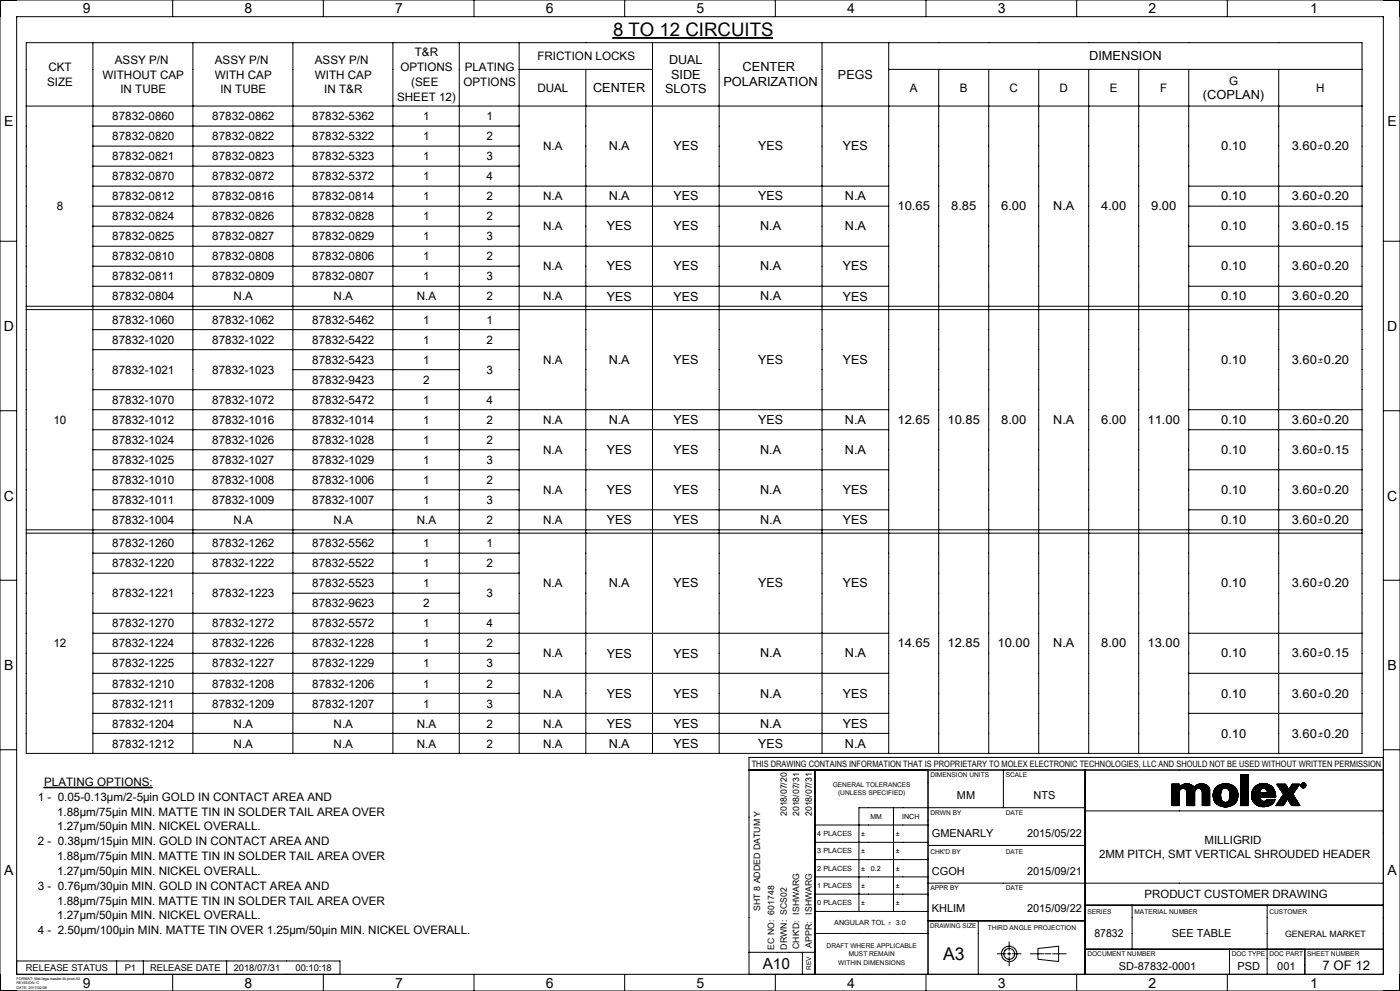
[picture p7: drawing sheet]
<svg xmlns="http://www.w3.org/2000/svg" width="420mm" height="297mm" viewBox="0 0 420 297" stroke-linecap="round" stroke-linejoin="round" font-family="sans-serif">
<g fill="none" stroke="#000" stroke-width=".3">
<path d="M0 0h420v297h-420zM5 5h410v287h-410zM7.9 12.8h400.7v213h-400.7zM27.9 12.8v213M51.8 0v5M57.9 12.8v213M87.9 12.8v213M97 0v5M117.9 12.8v213M137.8 12.8v213M142.2 0v5M155.7 12.8v213"/>
<path d="M183.9 11.2h47.7v.3h-47.7zM187.4 0v5M195.7 12.8v213M215.7 12.8v213M232.6 0v5M246.6 12.8v213M266.6 12.8v213M277.8 0v5M323 0v5M368.2 0v5M7.9 31.8h400.7M27.9 37.8h127.8"/>
<path d="M155.7 20.8h40M175.7 20.8v205M266.6 20.8h142M281.6 20.8v205M296.6 20.8v205M311.6 20.8v205M326.6 20.8v205M341.6 20.8v205M356.6 20.8v205M383.6 20.8v205M27.9 43.8h127.8M27.9 49.8h127.8"/>
<path d="M27.9 55.8h238.7M356.6 55.8h52M0 72.3h5M27.9 61.8h238.7M27.9 67.8h127.8M27.9 73.8h238.7M27.9 79.8h127.8M356.6 61.8h52M356.6 73.8h52M415 72.3h5M7.9 91.8h400.7M7.9 92.8h400.7"/>
<path d="M27.9 98.8h127.8M27.9 85.8h238.7M356.6 85.8h52M27.9 104.8h127.8M27.9 116.8h127.8M87.9 110.8h49.9M0 123.1h5M27.9 122.8h238.7M27.9 128.8h238.7M27.9 134.8h127.8M356.6 122.8h52M356.6 128.8h52"/>
<path d="M415 123.1h5M7.9 158.8h400.7M7.9 159.8h400.7M27.9 140.8h238.7M27.9 146.8h127.8M27.9 152.8h238.7M356.6 140.8h52M356.6 152.8h52M0 173.9h5M27.9 165.8h127.8M27.9 171.8h127.8M87.9 177.8h49.9"/>
<path d="M415 173.9h5M27.9 189.8h238.7M27.9 195.8h127.8M27.9 183.8h127.8M356.6 189.8h52M27.9 201.8h238.7M27.9 207.8h127.8M27.9 213.8h238.7M27.9 219.8h238.7M356.6 201.8h52M356.6 213.8h52M0 224.7h5"/>
<path d="M13.2 235.9h32.4v.2h-32.4zM224.7 230.8h190.3M244.5 230.8v61.2M278.4 230.8v61.2M301 230.8v11.3M325.5 230.8v61.2M351.6 235l-.1 .2M351.7 235l-.2 .3M351.9 235l-.4 .5 .4-.5M352 235l-.5 .6M352.2 235l-.7 .7M352.3 235l-.8 .8"/>
<path d="M352.3 235l-.8 .9M352.4 235l-.9 1M352.6 235l-1.1 1.1M352.7 235l-1.2 1.2M352.8 235l-1.3 1.4M352.9 235l-1.4 1.4M353 235l-1.5 1.5M353.1 235l-1.6 1.7M353.2 235l-1.7 1.8M353.3 235l-1.8 1.8M353.4 235l-1.9 2M353.5 235l-2 2.1"/>
<path d="M353.6 235l-2.1 2.2M353.8 235l-2.3 2.3M353.8 237.4a1.14 1.14 0 0 1 1.1-1.1 1.14 1.14 0 0 1 1.2 1.1M353.8 239.9l-1.5 1.5M353.8 239.8l-1.6 1.6M353.8 239.7l-1.8 1.7M353.8 239.6l-1.8 1.8M353.8 239.5l-1.9 1.9M353.8 239.4l-2.1 2M353.8 239.3l-2.2 2.1M353.8 239.1l-2.2 2.3 2.2-2.2M353.8 239l-2.3 2.3"/>
<path d="M353.8 238.8l-2.3 2.4M353.8 238.8l-2.3 2.3M353.8 238.7l-2.3 2.3M353.8 238.5l-2.3 2.4M353.8 238.4l-2.3 2.4M353.8 238.1l-2.3 2.6M353.8 238l-2.3 2.4M353.8 237.9l-2.3 2.4M353.8 237.8l-2.3 2.3M353.8 237.7l-2.3 2.4M353.8 237.6l-2.3 2.4M353.8 237.5l-2.3 2.3"/>
<path d="M353.8 237.4l-2.3 2.3M353.8 235v.9a2.94 2.94 0 0 1 4.4 0 2.7 2.7 0 0 1 4.7 .9v4.6M353.8 235.6l-2.3 2.3M353.8 235.5l-2.3 2.3M353.8 235.4l-2.3 2.3M353.8 235.3l-2.3 2.3M353.8 235.1l-2.3 2.4M353.8 235.1l-2.3 2.3M353.8 235h-2.3v6.4h2.3v-4M353.8 235.9l-2.3 2.3M353.8 235.8l-2.3 2.4M353.8 235.7l-2.3 2.3"/>
<path d="M353.8 237.3l-2.3 2.3M353.8 237.1l-2.3 2.4M353.9 237l-2.4 2.4M354.1 236.7l-2.6 2.6M354.5 235.3l-3 3M354.7 235.2l-3.2 3.3M355 235.1l-3.5 3.5M355.2 236.3l1.4-1.3-1.3 1.3M355.2 235l-3.7 3.8 3.6-3.8M355.4 235l-3.9 3.9M355.5 234.9l-4 4.1M355.7 234.9l-4.2 4.2"/>
<path d="M355.7 234.9l-4.2 4.3M355.9 234.9l-1.7 1.6M356 237l1.6-1.6-1.6 1.6M356 234.9l-1.5 1.4M356.1 237.4v4M356.1 237.7l2-1.9-2 2M356.1 234.9l-1.4 1.4M356.2 234.9l-1.4 1.4M356.3 234.9l-1.4 1.4M356.4 234.9l-1.4 1.4M356.5 234.9l-1.4 1.4M356.7 235l-1.4 1.3"/>
<path d="M356.8 235l-1.4 1.4M356.9 235l-1.4 1.4M357 235.1l-1.4 1.4 1.5-1.4M357.1 235.1l-1.4 1.4M357.2 235.2l-1.4 1.4M357.3 235.2l-1.5 1.5M357.4 235.3l-1.5 1.5M357.5 235.3l-1.6 1.6M357.7 235.4l-1.7 1.7M357.8 235.5l-1.8 1.7M357.8 235.5l-1.7 1.8M357.9 235.6l-1.8 1.7"/>
<path d="M357.9 235.6l-1.8 1.9M358 235.7l-1.9 1.9M358.1 235.8l-2 2.1M358.2 235.8l-2.1 2.2M358.4 237.4a1.14 1.14 0 0 1 1.1-1.1 1.14 1.14 0 0 1 1.2 1.1M358.4 237.4v4h-2.3M358.4 240l-1.5 1.4M358.4 239.9l-1.6 1.5M358.4 239.7l-1.7 1.7M358.4 239.7l-1.8 1.7M358.4 239.6l-1.9 1.8M358.4 239.4l-2 2"/>
<path d="M358.4 239.3l-2.1 2.1 2.1-2.1M358.4 239.1l-2.3 2.3M358.4 239l-2.3 2.4M358.4 238.9l-2.3 2.4M358.4 238.8l-2.3 2.4M358.4 238.7l-2.3 2.4M358.4 238.6l-2.3 2.4M358.4 238.5l-2.3 2.4M358.4 238.4l-2.3 2.4M358.4 238.2l-2.3 2.4 2.3-2.3M358.4 238.1l-2.3 2.4M358.4 237.9l-2.3 2.4"/>
<path d="M358.4 237.9l-2.3 2.3M358.4 237.8l-2.3 2.4M358.4 237.6l-2.3 2.4M358.4 237.5l-2.3 2.4M358.4 237.4l-2.3 2.4M358.4 237.3l-2.3 2.4M358.4 237.2l-2.3 2.4M358.5 237l-2.4 2.5M358.6 236.8l-2.5 2.6M358.7 235.5l-2.6 2.6M359.2 235.2l-3.1 3.1 3-3M359.4 235.1l-3.3 3.3"/>
<path d="M359.6 235l-3.5 3.5M359.7 235l-3.6 3.7M359.8 235l-3.7 3.7M360 234.9l-3.9 3.9M360.1 234.9l-4 4.1M360.2 234.9l-4.1 4.2M360.4 234.9l-4.3 4.3M360.4 234.9l-4.3 4.4M360.5 234.9l-1.5 1.5M360.7 234.9l-1.5 1.4M360.7 237.3l1.7-1.6-1.7 1.7M360.7 237.4v4"/>
<path d="M360.7 237.5l1.8-1.7-1.8 1.8M360.8 234.9l-1.4 1.4M360.8 234.9l-1.3 1.4M360.9 234.9l-1.4 1.4M361 235l-1.3 1.3M361.1 235l-1.3 1.3M361.2 235l-1.3 1.3M361.3 235l-1.3 1.3M361.4 235l-1.4 1.4M361.4 235.1l-1.3 1.3M361.5 235.1l-1.3 1.3M361.6 235.1l-1.3 1.4 1.4-1.3"/>
<path d="M361.7 235.2l-1.4 1.4M361.8 235.2l-1.4 1.5M361.9 235.3l-1.5 1.4M361.9 235.3l-1.4 1.5M362 235.4l-1.5 1.4M362.1 235.4l-1.5 1.5M362.2 235.4l-1.6 1.6 1.6-1.5M362.3 235.5l-1.6 1.6M362.3 235.6l-1.6 1.6M362.6 235.8l-1.9 2M362.6 235.9l-1.9 1.9M362.6 235.9l-1.9 2"/>
<path d="M362.7 236l-2 2.1M362.7 236.1l-2 2.1M362.8 236.1l-2.1 2.2M362.8 236.2l-2.1 2.2M362.8 236.3l-2.1 2.2M362.9 236.4l-2.2 2.2M362.9 236.5l-2.2 2.2M362.9 236.6l-2.2 2.2M362.9 236.6l-2.2 2.3M362.9 236.7l-2.2 2.3M362.9 239.8l-1.5 1.6 1.5-1.5M362.9 239.7l-1.7 1.7"/>
<path d="M362.9 239.6l-1.8 1.8M362.9 239.5l-1.9 1.9M362.9 239.4l-2 2M362.9 239.3l-2.1 2.1M362.9 239.2l-2.2 2.2M362.9 239.1l-2.2 2.2M362.9 238.9l-2.2 2.3M362.9 238.9l-2.2 2.2M362.9 238.8l-2.2 2.2M362.9 238.6l-2.2 2.3M362.9 238.3l-2.2 2.3M362.9 238.2l-2.2 2.3"/>
<path d="M362.9 238.1l-2.2 2.3M362.9 238l-2.2 2.3M362.9 237.9l-2.2 2.2M362.9 237.8l-2.2 2.3M362.9 237.7l-2.2 2.3M362.9 237.6l-2.2 2.2M362.9 237.4l-2.2 2.3 2.2-2.2M362.9 237.3l-2.2 2.2M362.9 237.1l-2.2 2.3M362.9 237.1l-2.2 2.2M362.9 237l-2.2 2.3M362.9 236.8l-2.2 2.3"/>
<path d="M365 235.8l-.3 .3M365.2 235.6a4.2 4.2 0 0 1 5.7 .9M365.2 235.6a3.6 3.6 0 0 0-.8 4.6M365.2 235.6l-.7 .7M365.5 235.4l-1.2 1.2M365.8 235.3l-1.6 1.5M366 235.2l-1.8 1.8M366.2 235.1l-2.1 2.1M366.2 238.2l-1.8 2 1.8-1.8M366.2 238.4l-1.8 1.8M366.2 238.1l-1.9 1.9M366.2 238.5l-1.7 1.8"/>
<path d="M366.2 238.6l-1.7 1.8M366.2 238l-1.9 2M366.2 237.9l-2 2M366.2 238.8l-1.6 1.7M366.2 237.8l-2 2M366.3 237.6l-2.1 2.1M366.3 239l-1.6 1.6M366.3 235.1l-2.2 2.2M366.3 239.1l-1.5 1.6M366.3 237.5l-2.1 2.2M366.3 239.2l-1.5 1.5M366.3 239.3l-1.5 1.5"/>
<path d="M366.3 239.4l-1.4 1.4M366.3 237.2l-2.2 2.4 2.2-2.2M366.4 239.4l-1.5 1.5M366.4 239.5l-1.4 1.4M366.4 237.1l-2.3 2.3M366.4 239.6l-1.3 1.4 1.3-1.3M366.4 235.1l-2.4 2.3M366.5 239.8l-1.3 1.3M366.5 236.9l-2.4 2.4M366.6 239.9l-1.3 1.2M366.6 239.9l-1.3 1.3M366.6 235l-2.6 2.6"/>
<path d="M366.7 236.5a1.39 1.39 0 0 1 1.7-.1 1.39 1.39 0 0 1 .6 1.5 2 2 0 0 1-1.3 2.6 1.96 1.96 0 0 1-1.5-2.6zM366.8 235l-2.8 2.7M366.8 235l-2.8 2.8M367 234.9l-3 3.1M367.1 234.9l-3.2 3.2M367.2 234.9l-3.3 3.3M367.3 234.9l-3.4 3.4M367.4 234.9l-3.5 3.5M367.6 234.9l-3.7 3.6M367.7 234.9l-3.8 3.7M367.8 234.9l-3.8 3.8M367.9 234.9l-3.9 3.9"/>
<path d="M368 234.9l-4 4M368.1 234.9l-4.1 4.1M368.2 234.9l-4.2 4.2M368.4 234.9l-4.4 4.3M368.5 235l-1.4 1.3M368.5 236.5l1.2-1.1-1.2 1.2M368.6 235l-1.3 1.2M368.7 235l-1.3 1.2M368.7 235l-1.1 1.2 1.2-1.2M368.9 235.1l-1.2 1.1M369 235.1l-1.2 1.1M369 237.9l1.7-1.7-1.7 1.8"/>
<path d="M369 235.1l-1.1 1.1M369.1 235.1l-1.1 1.1M369.2 235.2l-1.1 1M369.3 235.2l-1.2 1.1M369.3 235.2l-1 1.1 1.1-1.1M369.5 235.3l-1.2 1.1M369.6 235.3l-1.2 1.1M369.8 235.4l-1.2 1.2M369.9 235.5l-1.3 1.2M370 235.5l-1.3 1.3M370.1 235.6l-1.4 1.3M370.1 235.6l-1.3 1.4"/>
<path d="M370.2 235.7l-1.4 1.4 1.4-1.4M370.3 235.7l-1.4 1.5M370.4 235.8l-1.5 1.5M370.4 235.9l-1.5 1.5M370.5 235.9l-1.6 1.6M370.5 236l-1.5 1.6M370.6 236l-1.6 1.7M370.7 236.1l-1.7 1.7M370.8 236.3l-1.8 1.8M370.8 236.3l-1.8 1.9M370.9 236.4l-1.9 1.9M370.9 236.5l-1.9 1.9"/>
<path d="M370.9 236.5l.4 1 .1 1.1-.5 1.6M370.9 236.5l-1.9 2M371 236.6l-2 2M371 236.7l-2 2.1M371 240l-1.3 1.3M371.1 236.8l-2.1 2M371.1 236.8l-2.1 2.2M371.1 236.9l-2.2 2.2M371.1 239.8l-1.7 1.7M371.1 237l-2.2 2.3M371.2 237.1l-2.3 2.3M371.2 237.1l-2.4 2.4"/>
<path d="M371.2 239.6l-2 1.9M371.2 237.2l-2.4 2.5M371.3 239.4l-2.2 2.2M371.3 237.3l-4.5 4.4M371.3 239.3l-2.3 2.3M371.3 237.4l-4.4 4.4M371.3 239.2l-2.5 2.5M371.3 237.5l-4.2 4.3M371.3 237.6l-4.1 4.2M371.3 239l-2.7 2.7M371.3 237.7l-4 4.1M371.4 238.9l-2.9 2.8"/>
<path d="M371.4 237.9l-4 3.9M371.4 238.8l-3 3M371.4 237.9l-3.9 3.9M371.4 238l-3.8 3.8M371.4 238.7l-3.1 3.1M371.4 238.1l-3.7 3.7M371.4 238.5l-3.3 3.3M371.4 238.2l-3.6 3.6M371.4 238.4l-3.4 3.4M371.4 238.4l-3.5 3.4M372.2 239.4l2.3-2.3-2.3 2.4M372.2 236.1l2.3-2.3-2.3 2.4"/>
<path d="M372.2 235.2l2.3-2.2-2.3 2.4M372.2 233.7l1.5-1.5-1.5 1.5M372.2 232.2h.1M372.4 232.2l-.2 .3M372.5 232.2l-.3 .4M372.7 232.2l-.5 .5M372.8 232.2l-.6 .7 .6-.7M373 232.2l-.8 .8M373.1 232.2l-.9 1M373.2 232.2l-1 1.1M373.3 232.2l-1.1 1.1M373.4 232.2l-1.2 1.2"/>
<path d="M373.5 232.2l-1.3 1.4M373.8 232.2l-1.6 1.7M373.9 232.2l-1.7 1.8M374 232.2l-1.8 1.9M374.2 232.2l-2 2M374.2 232.2l-2 2.1M374.3 232.2l-2.1 2.2M374.5 232.2l-2.3 2.3M374.5 232.2v9.2h-2.3M374.5 232.2h-2.3v9.2M374.5 240l-1.5 1.4M374.5 239.8l-1.6 1.6 1.6-1.5"/>
<path d="M374.5 239.7l-1.8 1.7M374.5 239.6l-1.9 1.8M374.5 239.4l-2 2M374.5 239.4l-2.1 2M374.5 239.3l-2.2 2.1M374.5 239.1l-2.3 2.3M374.5 239l-2.3 2.4M374.5 239l-2.3 2.3M374.5 238.8l-2.3 2.4M374.5 238.7l-2.3 2.4M374.5 238.6l-2.3 2.4M374.5 238.5l-2.3 2.4"/>
<path d="M374.5 238.4l-2.3 2.4M374.5 238.3l-2.3 2.4M374.5 238.2l-2.3 2.4M374.5 238.1l-2.3 2.4M374.5 237.9l-2.3 2.4 2.3-2.3M374.5 237.8l-2.3 2.4M374.5 237.6l-2.3 2.4M374.5 237.5l-2.3 2.4M374.5 237.5l-2.3 2.3M374.5 237.3l-2.3 2.4M374.5 237.2l-2.3 2.4M374.5 236.9l-2.3 2.4"/>
<path d="M374.5 236.8l-2.3 2.4M374.5 236.7l-2.3 2.4M374.5 236.6l-2.3 2.4M374.5 236.5l-2.3 2.4M374.5 236.4l-2.3 2.4M374.5 236.3l-2.3 2.4M374.5 236.1l-2.3 2.4M374.5 236.1l-2.3 2.3M374.5 236l-2.3 2.4M374.5 235.8l-2.3 2.4M374.5 235.7l-2.3 2.4M374.5 235.5l-2.3 2.5 2.3-2.3"/>
<path d="M374.5 235.4l-2.3 2.4M374.5 235.3l-2.3 2.4M374.5 235.2l-2.3 2.4M374.5 235.1l-2.3 2.4M374.5 235l-2.3 2.4M374.5 234.9l-2.3 2.4M374.5 234.8l-2.3 2.4M374.5 234.7l-2.3 2.3M374.5 234.6l-2.3 2.4M374.5 234.5l-2.3 2.4M374.5 234.4l-2.3 2.3M374.5 234.3l-2.3 2.3"/>
<path d="M374.5 234.2l-2.3 2.4M374.5 234.1l-2.3 2.3M374.5 233.9l-2.3 2.4M374.5 233.6l-2.3 2.4M374.5 233.5l-2.3 2.4M374.5 233.4l-2.3 2.4M374.5 233.3l-2.3 2.4M374.5 233.2l-2.3 2.4M374.5 233.1l-2.3 2.4M374.5 232.8l-2.3 2.4M374.5 232.7l-2.3 2.4M374.5 232.6l-2.3 2.3"/>
<path d="M374.5 232.4l-2.3 2.4M374.5 232.3l-2.3 2.4 2.3-2.3M375.7 236.9l-.3 1.6 .5 1.6M376.8 235.5l-.7 .7M377.2 235.3l-1.3 1.2M377.3 235.2l-1.5 1.5M377.5 235.1l-1.8 1.8M377.7 235.1l-2 2M377.9 235l-2.3 2.2M377.9 237.4l-2.2 2.3M377.9 237.5l-2.2 2.3M377.9 237.3l-2.2 2.3"/>
<path d="M377.9 237.6h2.3M377.9 237.6a1.15 1.15 0 0 1 1.2-1.3 1.15 1.15 0 0 1 1.1 1.3M377.9 239l-1.6 1.7M377.9 235l-2.3 2.3M378 239.1l-1.6 1.7M378 237.2l-2.4 2.4M378 239.2l-1.6 1.6 1.6-1.5M378 237l-2.4 2.5M378 239.3l-1.5 1.6M378 239.4l-1.5 1.5M378.1 237.6l-2.3 2.3M378.1 239.5l-1.5 1.5"/>
<path d="M378.1 234.9l-2.5 2.6M378.1 236.8l-2.5 2.6M378.2 239.6l-1.5 1.5M378.2 239.7l-1.4 1.4M378.2 237.6l-2.4 2.4M378.3 234.9l-2.8 2.8M378.3 239.8l-1.4 1.4 1.4-1.4M378.4 237.6l-2.6 2.5M378.4 239.9l-1.4 1.3M378.4 234.9l-2.9 2.9M378.4 239.9l-1.4 1.4M378.5 234.9l-3 3"/>
<path d="M378.5 237.6l-2.6 2.6M378.6 237.6l-2.7 2.6M378.6 234.9l-3.2 3.1M378.7 237.6l-2.7 2.7 2.8-2.7M378.7 234.8l-3.3 3.3M378.9 234.8l-3.5 3.5M378.9 237.6l-2.8 2.8M379 234.8l-3.6 3.6 3.6-3.6M379.2 234.8l-3.8 3.8M379.2 237.6l-3 3M379.3 234.8l-3.9 3.9M379.3 237.6l-3.1 3"/>
<path d="M379.4 234.9l-3.9 3.9M379.4 237.6l-1.3 1.3M379.5 234.9l-4 4M379.6 237.6l-1.4 1.3M379.6 237.6l-1.3 1.3M379.7 234.9l-4.2 4.1M379.7 238.9l2.4-2.4-2.4 2.4M379.7 237.6l-1.3 1.3M379.8 234.9l-4.3 4.2M379.9 234.9l-4.3 4.4 4.3-4.4M379.9 237.6l-1.4 1.3M379.9 236.7l1.3-1.2-1.3 1.2"/>
<path d="M380 237.6l-1.4 1.3M380 235l-1.6 1.5M380 237.6l-1.2 1.3 1.4-1.3M380.1 235l-1.4 1.4M380.2 239.6l-.1 .1M380.2 235l-1.4 1.3M380.2 235a3.6 3.6 0 0 0-4.5 1.9M380.2 235l1.4 .8 .6 .8M380.2 235l-1.2 1.3M380.3 239.6l-2.2 2.1M380.3 235.1l-1.3 1.2M380.3 239.6l-2.1 2.1"/>
<path d="M380.4 235.1l-1.2 1.2M380.5 239.6l-2.2 2.1M380.5 235.1l-1.2 1.2M380.5 235.1l-1.1 1.2M380.6 239.6l-2.2 2.1M380.6 235.2l-1.2 1.1M380.7 239.6l-2.2 2.1M380.7 235.2l-1.2 1.2M380.8 239.6l-2.2 2.2M380.8 235.2l-1.2 1.2M380.9 235.3l-1.2 1.1M380.9 239.6l-2.2 2.2"/>
<path d="M380.9 235.3l-1.2 1.2M381 235.3l-1.2 1.3 1.3-1.2M381 239.6l-2.2 2.2M381.1 239.6l-2.2 2.2M381.2 239.6l-2.2 2.2M381.2 235.5l-1.2 1.3M381.3 239.6l-2.2 2.2M381.3 235.6l-1.3 1.2M381.4 235.6l-1.3 1.3 1.3-1.3M381.4 239.6l-2.2 2.2M381.5 235.7l-1.4 1.3M381.5 239.6l-2.2 2.2"/>
<path d="M381.5 235.8l-1.3 1.3M381.6 235.8l-1.4 1.4M381.6 235.8l-1.4 1.5M381.7 239.6l-2.3 2.2M381.7 235.9l-1.5 1.5M381.7 239.6l-2.1 2.1M381.7 235.9l-1.5 1.6M381.8 236l-2.9 2.9M381.8 236.1l-2.8 2.8M381.8 239.6l-2.2 2.1M381.9 236.1l-2.8 2.8M381.9 236.2l-2.7 2.7"/>
<path d="M382 239.6l-2.2 2.1M382 236.2l-2.7 2.7M382 236.3l-2.6 2.6M382.1 236.4l-2.5 2.5M382.1 239.6l-2.2 2.1M382.1 239.6l-2 2.1M382.2 236.6l-2.3 2.3M382.2 236.6l.5 2.3h-4.8a1.26 1.26 0 0 0 1.3 1.3M382.2 236.6l-2.2 2.3M382.3 236.7l-2.2 2.2M382.3 239.6l-2.2 2.1M382.3 236.8l-2.1 2.1"/>
<path d="M382.3 236.8l-2 2.1M382.3 236.9l-1.9 2M382.4 239.6l-2.1 2M382.4 237l-1.9 1.9M382.4 237.1l-1.8 1.8M382.4 239.9l-1.5 1.5M382.4 237.1l-1.7 1.8M382.5 239.8l-1.7 1.6M382.5 237.2l-1.7 1.7M382.5 237.3l-1.6 1.6M382.5 239.6l-2 2M382.5 239.6l-1.9 1.9"/>
<path d="M382.5 239.6h-2.4l-.4 .4-.5 .2M382.5 239.6a3.4 3.4 0 0 1-3.9 2.2M382.5 237.4l-1.4 1.5 1.4-1.4M382.6 237.5l-1.4 1.4M382.6 237.6l-1.3 1.3M382.6 237.7l-1.1 1.2M382.6 237.8l-1.1 1.1M382.6 237.9l-1 1M382.7 238l-.9 .9M382.7 238.1l-.8 .8M382.7 238.2l-.7 .7M382.7 238.3l-.6 .6"/>
<path d="M382.7 238.4l-.5 .5M382.7 238.5l-.4 .4M382.7 238.6l-.3 .3M382.7 238.6l-.2 .3M382.7 238.8l-.1 .1M383.1 235v.1M383.2 235l-.1 .1M383.3 235l-.1 .2M383.5 235l-.3 .3M383.6 235l-.3 .4M383.8 235l-.5 .5M383.9 235l-.5 .5"/>
<path d="M383.9 235l-.5 .6M384 239.5l4.6-4.5-4.7 4.7M384.1 235l-.6 .6M384.2 235l-.7 .7M384.3 235l-.7 .8 .8-.8M384.5 235l-.9 .9M384.5 237.2l1.6-1.5-1.5 1.6M384.6 235l-.9 1M384.7 235l-1 1M384.8 235l-1 1.1 1.1-1.1M385 235l-1.2 1.2M385.1 238l-2.3 3.4"/>
<path d="M385.1 235l-1.2 1.3M385.3 235l-1.4 1.3M385.3 235l-1.3 1.4M385.4 235l-1.4 1.5M385.6 235l-1.5 1.5M385.6 235l-1.5 1.6M385.6 235h-2.6l2.1 3M385.6 235l1 1.6 1.1-1.6h2.2l-2.1 3M385.7 235.1l-1.6 1.5M385.7 235.1l-1.5 1.6M385.7 235.2l-1.5 1.6M385.8 235.3l-1.5 1.5"/>
<path d="M385.8 235.4l-1.5 1.5M385.9 235.4l-1.5 1.6M385.9 235.5l-1.5 1.5M385.9 235.5l-1.4 1.6M386 239.9l-1.6 1.5M386 235.6l-1.5 1.6M386.1 235.8l-1.5 1.5M386.1 235.9l-1.4 1.5M386.2 239.6l-1.9 1.8M386.2 236l-1.5 1.5 1.5-1.5M386.3 236.1l-1.5 1.5M386.3 236.1l-1.5 1.6"/>
<path d="M386.4 236.2l-1.4 1.6M386.5 236.4l-1.5 1.5M386.5 236.5l-1.4 1.5M386.6 236.5l-1.6 1.6M387.8 235l-.3 .3M387.8 238l2.1 3.4h-2.4M387.8 238l-1.4 1.6 1.5-1.5M387.9 235l-.7 .7M387.9 238.1l-1.5 1.6M388 238.2l-1.5 1.5M388 238.3l-1.4 1.6M388 235l-1 1.1"/>
<path d="M388 237.7l-1.7 1.8M388.1 235l-1.3 1.3M388.1 238.5l-1.5 1.5M388.2 238.5l-1.5 1.6M388.2 235l-3.4 3.5M388.2 238.6l-1.5 1.5M388.2 238.6l-1.5 1.6M388.3 238.7l-1.5 1.6M388.3 235l-3.8 3.8M388.3 237.3l-4.1 4.1M388.3 238.8l-1.5 1.5M388.4 238.9l-1.5 1.5"/>
<path d="M388.4 235l-4.1 4.2M388.5 239.1l-1.5 1.5M388.5 239.1l-1.5 1.6M388.6 239.2l-1.5 1.5M388.6 236.9l-4.5 4.5M388.6 239.2l-1.5 1.6M388.6 239.3l-1.5 1.6M388.7 239.4l-1.5 1.5M388.7 235l-5 5.1M388.7 239.5l-1.4 1.6M388.7 236.7l-4.7 4.7M388.8 239.6l-1.5 1.6"/>
<path d="M388.8 235l-5.4 5.5M388.9 239.7l-1.5 1.6M388.9 239.8l-1.5 1.5M389 239.8l-1.6 1.6M389 235l-5.8 5.8M389 239.9l-1.5 1.5M389 236.3l-5.1 5.1M389 235l-5.9 6M389.1 240l-1.5 1.4M389.1 235l-6.3 6.4M389.3 235l-6.5 6.4M389.3 235.9l-5.5 5.5"/>
<path d="M389.4 235l-6.5 6.4M389.5 235l-6.5 6.4M389.6 235l-6.4 6.4M389.6 235.5l-6 5.9M389.7 235l-6.5 6.4M389.7 235.3l-6.1 6.1M389.8 235l-6.5 6.4M389.9 235l-6.4 6.4M390.3 235.6l.1 .1M390.4 235.1l-.1 .5M390.4 235.7l.1 .2M390.4 235v.1"/>
<path d="M390.5 235.9h.1M390.5 235.9l.1 .1M390.5 234.8v.1M390.7 236v.1M390.7 235h.5M390.7 235.7h.2M390.7 235v.7M390.8 235l-.1 .1M390.9 236.1h-.1M390.9 235.5h.3M390.9 235.2l.3 .1-.3 .1zM390.9 235.5v.2"/>
<path d="M390.9 235.7h-.1M390.9 235.6l-.2 .1M390.9 235.3l-.2 .2M390.9 235l-.2 .2M390.9 235l-.2 .3M391 235.4l-.3 .3 .2-.2M391 235.4l-.1 .1M391.1 235l-.4 .4M391.1 236.1h-.2M391.2 235.5v.2M391.2 235l.1 .6M391.2 235l-.2 .2"/>
<path d="M391.2 235.7h.2M391.2 234.7l-.6 .1M391.2 236.1h-.1M391.3 235.1l-.2 .1M391.3 235.4l-.1 .2M391.3 234.7l.1 .1M391.3 235.1l-.1 .1M391.3 235.5l-.1 .1M391.3 235.6v.1M391.3 235.6l-.1 .1M391.3 235.1l-.3 .4M391.3 235.7h-.1"/>
<path d="M391.3 235.7h.1M391.3 235.2l-.2 .3M391.4 235.7h.1M391.4 234.8h.1M391.5 234.9h.1M391.6 234.9h.1M391.6 235l.1 .2M391.7 235.6l-.4 .5M391.7 235.3v.2M391.8 235.5l-.1 .1M415 227h-190.3v65M415 224.7h5"/>
<path d="M244.5 247.3h33.9M244.5 252.4h33.9M244.5 257.6h33.9M268 242.1v31.1M278.4 253.4h47.1M325.5 243h89.5M325.5 242.1h-67.8v31.1M353.8 241.3l-.1 .1M353.8 241.2l-.3 .2M353.8 241.1l-.3 .3M353.8 241l-.4 .4M353.8 240.9l-.6 .5"/>
<path d="M353.8 240.8l-.7 .6M353.8 240.6l-.8 .8M353.8 240.6l-.9 .8M353.8 240.5l-1 .9M353.8 240.3l-1.1 1.1M353.8 240.2l-1.2 1.2M353.8 240.2l-1.3 1.2M353.8 240l-1.4 1.4M357.6 241.4l.8-.7-.7 .7M358.4 241.4h-.1M358.4 241.2l-.2 .2M358.4 241.1l-.3 .3 .3-.3"/>
<path d="M358.4 240.9l-.5 .5M358.4 240.8l-.6 .6M358.4 240.5l-.9 .9M358.4 240.4l-1 1M358.4 240.3l-1.2 1.1M358.4 240.2l-1.2 1.2M358.4 240.1l-1.3 1.3M360.7 241.4h2.2M360.7 240.7l2.2-2.2-2.2 2.3M362.3 241.4l.6-.5-.6 .5M362.9 241.4h.1M362.9 241.3l-.1 .1"/>
<path d="M362.9 241.2l-.2 .2M362.9 241.1l-.3 .3M362.9 241l-.4 .4M362.9 240.7l-.7 .7M362.9 240.6l-.9 .8M362.9 240.4l-1 1M362.9 240.3l-1.1 1.1M362.9 240.3l-1.2 1.1M362.9 240.1l-1.3 1.3M362.9 240l-1.4 1.4M364.4 240.2l.8 .9M364.6 240.5l1.6-1.6-1.6 1.7"/>
<path d="M366.2 241.6l1.2-1.1-1.1 1.1M366.6 240l-1.2 1.2M366.7 240.1l-1.2 1.2M366.7 240.1l-1.1 1.2M366.8 240.2l-1.2 1.1M366.9 240.2l-1.2 1.2M367 240.3l-1.2 1.1M367 240.3l-1.1 1.1M367.1 240.4l-1.2 1.1M367.1 240.4l-1.1 1.1M367.2 240.4l-1.1 1.1M367.5 240.5l-1.2 1.1"/>
<path d="M367.6 240.5l-1.2 1.1M367.7 240.5l-1.2 1.2M367.8 240.5l-1.2 1.2M367.9 240.4l-1.3 1.3M368.1 240.4l-1.4 1.3M370.8 240.3l-.7 .8M370.9 240.2l-1 1M370.9 240.2a4.1 4.1 0 0 1-5.7 .9M374.2 241.4l.3-.2-.2 .2M374.5 241.4h-.1M374.5 241.1l-.4 .3M374.5 240.9l-.5 .5"/>
<path d="M374.5 240.8l-.6 .6M374.5 240.8l-.7 .6M374.5 240.6l-.8 .8M374.5 240.5l-.9 .9M374.5 240.4l-1 1M374.5 240.3l-1.1 1.1M374.5 240.2l-1.2 1.2M374.5 240.1l-1.3 1.3M375.9 240.1l1.1 1.2 1.6 .5M376.1 240.5l3-2.9-3 2.9M377.1 241.3l1.5-1.3-1.4 1.4M378.6 240l-1.4 1.4"/>
<path d="M378.7 240.1l-1.4 1.3M378.8 240.1l-1.4 1.4M378.9 240.1l-1.4 1.4M379.1 240.2l-1.5 1.4M379.2 240.2l-1.5 1.4M379.2 240.2l-1.4 1.4M379.4 240.2l-1.6 1.4M379.5 240.1l-1.6 1.6M379.7 240l-1.7 1.7M382.2 240.4l-.8 .8M382.3 240.1l-1.2 1.2M382.8 241.4h2.2l1.3-2 1.2 2"/>
<path d="M385.1 241.3l-.1 .1M385.3 241l-.5 .4M385.5 240.7l-.8 .7M385.7 240.4l-1.1 1M385.8 240.2l-1.3 1.2M386.9 240.5l1.5-1.5-1.5 1.5M388.7 241.4l.8-.7-.8 .7M389.1 240.1l-1.3 1.3M389.2 240.2l-1.3 1.2M389.2 240.2l-1.2 1.2M389.3 240.3l-1.2 1.1M389.3 240.4l-1 1"/>
<path d="M389.4 240.5l-1 .9M389.4 240.6l-.8 .8M389.5 240.8l-.6 .6M389.6 240.8l-.6 .6M389.6 240.9l-.5 .5M389.6 241.4l.2-.1-.1 .1M389.6 240.9l-.4 .5M389.7 241l-.4 .4M389.7 241.1l-.3 .3M389.8 241.2l-.3 .2M389.9 241.4h-.1M244.5 262.8h33.9"/>
<path d="M244.5 268h33.9M244.5 273.2h33.9M244.5 279.8h33.9M278.4 264.7h136.6M278.4 276h47.1M293.5 276v16M325.5 271.3h89.5M339.6 271.3v13.2M380.1 271.3v20.7M5 288h97v4M35 288v4M43 288v4"/>
<path d="M51.8 292v5M68 288v4M97 292v5M142.2 292v5M187.4 292v5M224.7 285.4h19.8M232.6 292v5M240.7 285.4v6.6M277.8 292v5M299.2 285.8h2.6M302.3 285.8h.9M302.7 282.3v2.6"/>
<path d="M302.7 285.5v.8M302.7 286.8v2.7M303.7 285.8h2.6M309.1 285.8h4.1M311.4 284.3l6.2-.7v4.6l-6.2-.7zM313.5 285.8h1.8M315.8 285.8h4.1M323 292v5M368.2 292v5M368.8 284.5v7.5M391.4 284.5v7.5M415 284.5h-89.5"/>
<circle cx="391" cy="235.4" r=".7"/>
<circle cx="302.7" cy="285.8" r="2.34"/>
<circle cx="302.8" cy="285.8" r="1.64"/>
</g>
<text font-size="5.6" x="183.9" y="10.7">8 TO 12 CIRCUITS</text>
<text font-size="5.3" x="282.9" y="287.8">A3</text>
<text font-size="4.6" x="228.8" y="290.4">A10</text>
<g font-size="4.2">
<text x="24.9" y="4">9</text>
<text x="73.4" y="4">8</text>
<text x="118.6" y="4">7</text>
<text x="163.8" y="4">6</text>
<text x="209" y="4">5</text>
<text x="254.2" y="4">4</text>
<text x="299.4" y="4">3</text>
<text x="344.6" y="4">2</text>
<text x="393.1" y="4">1</text>
<text x="1.3" y="37.7">E</text>
<text x="416.3" y="37.7">E</text>
<text x="1.1" y="99.2">D</text>
<text x="416.1" y="99.2">D</text>
<text x="1.1" y="150">C</text>
<text x="416.1" y="150">C</text>
<text x="1.3" y="200.8">B</text>
<text x="416.3" y="200.8">B</text>
<text x="1.3" y="262.4">A</text>
<text x="416.3" y="262.4">A</text>
<text x="24.9" y="296">9</text>
<text x="73.4" y="296">8</text>
<text x="118.6" y="296">7</text>
<text x="163.8" y="296">6</text>
<text x="209" y="296">5</text>
<text x="254.2" y="296">4</text>
<text x="299.4" y="296">3</text>
<text x="344.6" y="296">2</text>
<text x="393.1" y="296">1</text>
</g>
<text font-size="3.9" x="396.8" y="290.6">7 OF 12</text>
<g font-size="3.8">
<text x="201.3" y="23.5">SIDE</text>
<text x="222.8" y="21.3">CENTER</text>
<text x="251.4" y="23.6">PEGS</text>
<text x="326.7" y="18.1">DIMENSION</text>
<text x="178" y="27.6">CENTER</text>
<text x="199.5" y="28">SLOTS</text>
<text x="217" y="25.8">POLARIZATION</text>
<text x="360.9" y="29.8">(COPLAN)</text>
</g>
<g font-size="3.7">
<text x="200.7" y="19.1">DUAL</text>
<text x="182.6" y="45">N.A</text>
<text x="202" y="45.1">YES</text>
<text x="227.5" y="45.1">YES</text>
<text x="252.9" y="45.1">YES</text>
<text x="366.3" y="45">0.10</text>
<text x="387.5" y="45">3.60</text>
<text x="397.2" y="45">0.20</text>
<text x="182.6" y="60">N.A</text>
<text x="202" y="60.1">YES</text>
<text x="227.5" y="60.1">YES</text>
<text x="253.5" y="60">N.A</text>
<text x="269.3" y="63">10.65</text>
<text x="285.3" y="63">8.85</text>
<text x="300.3" y="63">6.00</text>
<text x="316" y="63">N.A</text>
<text x="330.3" y="63">4.00</text>
<text x="345.3" y="63">9.00</text>
<text x="366.3" y="60">0.10</text>
<text x="387.5" y="60">3.60</text>
<text x="397.2" y="60">0.20</text>
<text x="182" y="69.1">YES</text>
<text x="202" y="69.1">YES</text>
<text x="228" y="69">N.A</text>
<text x="253.5" y="69">N.A</text>
<text x="366.3" y="69">0.10</text>
<text x="387.5" y="69">3.60</text>
<text x="397.2" y="69">0.15</text>
<text x="182" y="81.1">YES</text>
<text x="202" y="81.1">YES</text>
<text x="228" y="81">N.A</text>
<text x="252.9" y="81.1">YES</text>
<text x="366.3" y="81">0.10</text>
<text x="387.5" y="81">3.60</text>
<text x="397.2" y="81">0.20</text>
<text x="182" y="90.1">YES</text>
<text x="202" y="90.1">YES</text>
<text x="228" y="90">N.A</text>
<text x="252.9" y="90.1">YES</text>
<text x="366.3" y="90">0.10</text>
<text x="387.5" y="90">3.60</text>
<text x="397.2" y="90">0.20</text>
<text x="182.6" y="109">N.A</text>
<text x="202" y="109.1">YES</text>
<text x="227.5" y="109.1">YES</text>
<text x="252.9" y="109.1">YES</text>
<text x="366.3" y="109">0.10</text>
<text x="387.5" y="109">3.60</text>
<text x="397.2" y="109">0.20</text>
<text x="182.6" y="127">N.A</text>
<text x="202" y="127.1">YES</text>
<text x="227.5" y="127.1">YES</text>
<text x="253.5" y="127">N.A</text>
<text x="269.3" y="127">12.65</text>
<text x="284.3" y="127">10.85</text>
<text x="300.3" y="127">8.00</text>
<text x="316" y="127">N.A</text>
<text x="330.3" y="127">6.00</text>
<text x="344.3" y="127">11.00</text>
<text x="366.3" y="127">0.10</text>
<text x="387.5" y="127">3.60</text>
<text x="397.2" y="127">0.20</text>
<text x="182" y="136.1">YES</text>
<text x="202" y="136.1">YES</text>
<text x="228" y="136">N.A</text>
<text x="253.5" y="136">N.A</text>
<text x="366.3" y="136">0.10</text>
<text x="387.5" y="136">3.60</text>
<text x="397.2" y="136">0.15</text>
<text x="182" y="148.1">YES</text>
<text x="202" y="148.1">YES</text>
<text x="228" y="148">N.A</text>
<text x="252.9" y="148.1">YES</text>
<text x="366.3" y="148">0.10</text>
<text x="387.5" y="148">3.60</text>
<text x="397.2" y="148">0.20</text>
<text x="182" y="157.1">YES</text>
<text x="202" y="157.1">YES</text>
<text x="228" y="157">N.A</text>
<text x="252.9" y="157.1">YES</text>
<text x="366.3" y="157">0.10</text>
<text x="387.5" y="157">3.60</text>
<text x="397.2" y="157">0.20</text>
<text x="182.6" y="176">N.A</text>
<text x="202" y="176.1">YES</text>
<text x="227.5" y="176.1">YES</text>
<text x="252.9" y="176.1">YES</text>
<text x="366.3" y="176">0.10</text>
<text x="387.5" y="176">3.60</text>
<text x="397.2" y="176">0.20</text>
<text x="182" y="197.1">YES</text>
<text x="202" y="197.1">YES</text>
<text x="228" y="197">N.A</text>
<text x="253.5" y="197">N.A</text>
<text x="269.3" y="194">14.65</text>
<text x="284.3" y="194">12.85</text>
<text x="299.3" y="194">10.00</text>
<text x="316" y="194">N.A</text>
<text x="330.3" y="194">8.00</text>
<text x="344.3" y="194">13.00</text>
<text x="366.3" y="197">0.10</text>
<text x="387.5" y="197">3.60</text>
<text x="397.2" y="197">0.15</text>
<text x="182" y="209.1">YES</text>
<text x="202" y="209.1">YES</text>
<text x="228" y="209">N.A</text>
<text x="252.9" y="209.1">YES</text>
<text x="366.3" y="209">0.10</text>
<text x="387.5" y="209">3.60</text>
<text x="397.2" y="209">0.20</text>
<text x="182" y="218.1">YES</text>
<text x="202" y="218.1">YES</text>
<text x="228" y="218">N.A</text>
<text x="252.9" y="218.1">YES</text>
<text x="366.3" y="221">0.10</text>
<text x="387.5" y="221">3.60</text>
<text x="397.2" y="221">0.20</text>
<text x="182.6" y="224">N.A</text>
<text x="202" y="224.1">YES</text>
<text x="227.5" y="224.1">YES</text>
<text x="253.5" y="224">N.A</text>
</g>
<g font-size="3.5">
<text x="124.5" y="16.9">T&amp;R</text>
<text x="14.5" y="21.3">CKT</text>
<text x="30.8" y="23.6">WITHOUT CAP</text>
<text x="34.5" y="19.1">ASSY P/N</text>
<text x="64.5" y="19.1">ASSY P/N</text>
<text x="64.5" y="23.6">WITH CAP</text>
<text x="94.5" y="19.1">ASSY P/N</text>
<text x="94.5" y="23.6">WITH CAP</text>
<text x="120.1" y="21.3">OPTIONS</text>
<text x="139.4" y="21.3">PLATING</text>
<text x="161.2" y="18.1">FRICTION LOCKS</text>
<text x="14.1" y="25.8">SIZE</text>
<text x="36.1" y="28">IN TUBE</text>
<text x="66.1" y="28">IN TUBE</text>
<text x="97.3" y="28">IN T&amp;R</text>
<text x="123.4" y="25.8">(SEE</text>
<text x="139" y="25.8">OPTIONS</text>
<text x="161.2" y="27.5">DUAL</text>
<text x="273" y="27.5">A</text>
<text x="288" y="27.5">B</text>
<text x="302.9" y="27.6">C</text>
<text x="317.9" y="27.5">D</text>
<text x="333" y="27.5">E</text>
<text x="348.1" y="27.5">F</text>
<text x="368.8" y="25.3">G</text>
<text x="394.9" y="27.5">H</text>
<text x="119.1" y="30.2">SHEET 12)</text>
<text x="33.7" y="36">87832-0860</text>
<text x="63.7" y="36">87832-0862</text>
<text x="93.7" y="36">87832-5362</text>
<text x="127" y="36">1</text>
<text x="145.9" y="36">1</text>
<text x="33.7" y="42">87832-0820</text>
<text x="63.7" y="42">87832-0822</text>
<text x="93.7" y="42">87832-5322</text>
<text x="127" y="42">1</text>
<text x="145.9" y="42">2</text>
<text x="163" y="45">N.A</text>
<text x="33.7" y="48">87832-0821</text>
<text x="63.7" y="48">87832-0823</text>
<text x="93.7" y="48">87832-5323</text>
<text x="127" y="48">1</text>
<text x="145.9" y="48">3</text>
<text x="33.7" y="54">87832-0870</text>
<text x="63.7" y="54">87832-0872</text>
<text x="93.7" y="54">87832-5372</text>
<text x="127" y="54">1</text>
<text x="145.9" y="54">4</text>
<text x="17" y="63">8</text>
<text x="33.7" y="60">87832-0812</text>
<text x="63.7" y="60">87832-0816</text>
<text x="93.7" y="60">87832-0814</text>
<text x="127" y="60">1</text>
<text x="145.9" y="60">2</text>
<text x="163" y="60">N.A</text>
<text x="33.7" y="66">87832-0824</text>
<text x="63.7" y="66">87832-0826</text>
<text x="93.7" y="66">87832-0828</text>
<text x="127" y="66">1</text>
<text x="145.9" y="66">2</text>
<text x="163" y="69">N.A</text>
<text x="33.7" y="72">87832-0825</text>
<text x="63.7" y="72">87832-0827</text>
<text x="93.7" y="72">87832-0829</text>
<text x="127" y="72">1</text>
<text x="145.9" y="72">3</text>
<text x="33.7" y="78">87832-0810</text>
<text x="63.7" y="78">87832-0808</text>
<text x="93.7" y="78">87832-0806</text>
<text x="127" y="78">1</text>
<text x="145.9" y="78">2</text>
<text x="163" y="81">N.A</text>
<text x="33.7" y="84">87832-0811</text>
<text x="63.7" y="84">87832-0809</text>
<text x="93.7" y="84">87832-0807</text>
<text x="127" y="84">1</text>
<text x="145.9" y="84">3</text>
<text x="33.7" y="90">87832-0804</text>
<text x="70.1" y="90">N.A</text>
<text x="100.1" y="90">N.A</text>
<text x="125.1" y="90">N.A</text>
<text x="145.9" y="90">2</text>
<text x="163" y="90">N.A</text>
<text x="33.7" y="97">87832-1060</text>
<text x="63.7" y="97">87832-1062</text>
<text x="93.7" y="97">87832-5462</text>
<text x="127" y="97">1</text>
<text x="145.9" y="97">1</text>
<text x="33.7" y="103">87832-1020</text>
<text x="63.7" y="103">87832-1022</text>
<text x="93.7" y="103">87832-5422</text>
<text x="127" y="103">1</text>
<text x="145.9" y="103">2</text>
<text x="33.7" y="112">87832-1021</text>
<text x="63.7" y="112">87832-1023</text>
<text x="93.7" y="109">87832-5423</text>
<text x="127" y="109">1</text>
<text x="145.9" y="112">3</text>
<text x="163" y="109">N.A</text>
<text x="93.7" y="115">87832-9423</text>
<text x="127" y="115">2</text>
<text x="33.7" y="121">87832-1070</text>
<text x="63.7" y="121">87832-1072</text>
<text x="93.7" y="121">87832-5472</text>
<text x="127" y="121">1</text>
<text x="145.9" y="121">4</text>
<text x="16.1" y="127">10</text>
<text x="33.7" y="127">87832-1012</text>
<text x="63.7" y="127">87832-1016</text>
<text x="93.7" y="127">87832-1014</text>
<text x="127" y="127">1</text>
<text x="145.9" y="127">2</text>
<text x="163" y="127">N.A</text>
<text x="33.7" y="133">87832-1024</text>
<text x="63.7" y="133">87832-1026</text>
<text x="93.7" y="133">87832-1028</text>
<text x="127" y="133">1</text>
<text x="145.9" y="133">2</text>
<text x="163" y="136">N.A</text>
<text x="33.7" y="139">87832-1025</text>
<text x="63.7" y="139">87832-1027</text>
<text x="93.7" y="139">87832-1029</text>
<text x="127" y="139">1</text>
<text x="145.9" y="139">3</text>
<text x="33.7" y="145">87832-1010</text>
<text x="63.7" y="145">87832-1008</text>
<text x="93.7" y="145">87832-1006</text>
<text x="127" y="145">1</text>
<text x="145.9" y="145">2</text>
<text x="163" y="148">N.A</text>
<text x="33.7" y="151">87832-1011</text>
<text x="63.7" y="151">87832-1009</text>
<text x="93.7" y="151">87832-1007</text>
<text x="127" y="151">1</text>
<text x="145.9" y="151">3</text>
<text x="33.7" y="157">87832-1004</text>
<text x="70.1" y="157">N.A</text>
<text x="100.1" y="157">N.A</text>
<text x="125.1" y="157">N.A</text>
<text x="145.9" y="157">2</text>
<text x="163" y="157">N.A</text>
<text x="33.7" y="164">87832-1260</text>
<text x="63.7" y="164">87832-1262</text>
<text x="93.7" y="164">87832-5562</text>
<text x="127" y="164">1</text>
<text x="145.9" y="164">1</text>
<text x="33.7" y="170">87832-1220</text>
<text x="63.7" y="170">87832-1222</text>
<text x="93.7" y="170">87832-5522</text>
<text x="127" y="170">1</text>
<text x="145.9" y="170">2</text>
<text x="33.7" y="179">87832-1221</text>
<text x="63.7" y="179">87832-1223</text>
<text x="93.7" y="176">87832-5523</text>
<text x="127" y="176">1</text>
<text x="145.9" y="179">3</text>
<text x="163" y="176">N.A</text>
<text x="93.7" y="182">87832-9623</text>
<text x="127" y="182">2</text>
<text x="33.7" y="188">87832-1270</text>
<text x="63.7" y="188">87832-1272</text>
<text x="93.7" y="188">87832-5572</text>
<text x="127" y="188">1</text>
<text x="145.9" y="188">4</text>
<text x="16.1" y="194">12</text>
<text x="33.7" y="194">87832-1224</text>
<text x="63.7" y="194">87832-1226</text>
<text x="93.7" y="194">87832-1228</text>
<text x="127" y="194">1</text>
<text x="145.9" y="194">2</text>
<text x="163" y="197">N.A</text>
<text x="33.7" y="200">87832-1225</text>
<text x="63.7" y="200">87832-1227</text>
<text x="93.7" y="200">87832-1229</text>
<text x="127" y="200">1</text>
<text x="145.9" y="200">3</text>
<text x="33.7" y="206">87832-1210</text>
<text x="63.7" y="206">87832-1208</text>
<text x="93.7" y="206">87832-1206</text>
<text x="127" y="206">1</text>
<text x="145.9" y="206">2</text>
<text x="163" y="209">N.A</text>
<text x="33.7" y="212">87832-1211</text>
<text x="63.7" y="212">87832-1209</text>
<text x="93.7" y="212">87832-1207</text>
<text x="127" y="212">1</text>
<text x="145.9" y="212">3</text>
<text x="33.7" y="218">87832-1204</text>
<text x="70.1" y="218">N.A</text>
<text x="100.1" y="218">N.A</text>
<text x="125.1" y="218">N.A</text>
<text x="145.9" y="218">2</text>
<text x="163" y="218">N.A</text>
<text x="33.7" y="224">87832-1212</text>
<text x="70.1" y="224">N.A</text>
<text x="100.1" y="224">N.A</text>
<text x="125.1" y="224">N.A</text>
<text x="145.9" y="224">2</text>
<text x="163" y="224">N.A</text>
<text x="13.2" y="235.6">PLATING OPTIONS:</text>
<text x="11.3" y="240">1 - 0.05-0.13µm/2-5µin GOLD IN CONTACT AREA AND</text>
<text x="17.1" y="244.5">1.88µm/75µin MIN. MATTE TIN IN SOLDER TAIL AREA OVER</text>
<text x="17.1" y="248.9">1.27µm/50µin MIN. NICKEL OVERALL.</text>
<text x="11.3" y="253.3">2 - 0.38µm/15µin MIN. GOLD IN CONTACT AREA AND</text>
<text x="17.1" y="257.8">1.88µm/75µin MIN. MATTE TIN IN SOLDER TAIL AREA OVER</text>
<text x="17.1" y="262.2">1.27µm/50µin MIN. NICKEL OVERALL.</text>
<text x="11.3" y="266.7">3 - 0.76µm/30µin MIN. GOLD IN CONTACT AREA AND</text>
<text x="17.1" y="271.1">1.88µm/75µin MIN. MATTE TIN IN SOLDER TAIL AREA OVER</text>
<text x="17.1" y="275.5">1.27µm/50µin MIN. NICKEL OVERALL.</text>
<text x="11.3" y="280">4 - 2.50µm/100µin MIN. MATTE TIN OVER 1.25µm/50µin MIN. NICKEL OVERALL.</text>
</g>
<g font-size="3.4">
<text x="329.7" y="257.3">2MM PITCH, SMT VERTICAL SHROUDED HEADER</text>
<text x="361.4" y="252.9">MILLIGRID</text>
<text x="343.4" y="269.2">PRODUCT CUSTOMER DRAWING</text>
</g>
<g font-size="3.3">
<text x="287.1" y="239.5">MM</text>
<text x="310.1" y="239.5">NTS</text>
<text x="279.6" y="250.8">GMENARLY</text>
<text x="308.1" y="250.8">2015/05/22</text>
<text x="279.6" y="262.1">CGOH</text>
<text x="308.1" y="262.1">2015/09/21</text>
<text x="279.6" y="273.4">KHLIM</text>
<text x="308.1" y="273.4">2015/09/22</text>
<text x="328.4" y="280.9">87832</text>
<text x="351.5" y="281">SEE TABLE</text>
<text x="335.7" y="290.8">SD-87832-0001</text>
<text x="371.2" y="290.8">PSD</text>
<text x="383.2" y="290.8">001</text>
</g>
<g font-size="3.1">
<text x="395.3" y="45">±</text>
<text x="395.3" y="60">±</text>
<text x="395.3" y="69">±</text>
<text x="395.3" y="81">±</text>
<text x="395.3" y="90">±</text>
<text x="395.3" y="109">±</text>
<text x="395.3" y="127">±</text>
<text x="395.3" y="136">±</text>
<text x="395.3" y="148">±</text>
<text x="395.3" y="157">±</text>
<text x="395.3" y="176">±</text>
<text x="395.3" y="197">±</text>
<text x="395.3" y="209">±</text>
<text x="395.3" y="221">±</text>
</g>
<g font-size="2.8">
<text x="7.8" y="291">RELEASE STATUS</text>
<text x="37.4" y="291">P1</text>
<text x="45" y="291">RELEASE DATE</text>
<text x="70.1" y="291">2018/07/31</text>
<text x="88.7" y="291">00:10:18</text>
</g>
<g font-size="2.6">
<text x="225.5" y="229.8">THIS DRAWING CONTAINS INFORMATION THAT IS PROPRIETARY TO MOLEX ELECTRONIC TECHNOLOGIES, LLC AND SHOULD NOT BE USED WITHOUT WRITTEN PERMISSION</text>
<text x="236" y="244.6" transform="rotate(-90 236 244.6)">2018/07/20</text>
<text x="239.8" y="244.6" transform="rotate(-90 239.8 244.6)">2018/07/31</text>
<text x="243.6" y="244.6" transform="rotate(-90 243.6 244.6)">2018/07/31</text>
<text x="228" y="273" transform="rotate(-90 228 273)">SHT 8 ADDED DATUM Y</text>
<text x="243.6" y="274.1" transform="rotate(-90 243.6 274.1)">ISHWARG</text>
<text x="385.5" y="280.7">GENERAL MARKET</text>
<text x="232.3" y="284.6" transform="rotate(-90 232.3 284.6)">EC NO: 601748</text>
<text x="236" y="284.6" transform="rotate(-90 236 284.6)">DRWN: SCS02</text>
<text x="239.8" y="284.4" transform="rotate(-90 239.8 284.4)">CHK'D: ISHWARG</text>
<text x="243.5" y="284.1" transform="rotate(-90 243.5 284.1)">APPR:</text>
</g>
<g font-size="2.1">
<text x="261.2" y="245.4">MM</text>
<text x="270.6" y="245.4">INCH</text>
<text x="245.2" y="250.6">4 PLACES</text>
<text x="245.2" y="255.7">3 PLACES</text>
<text x="245.2" y="260.9">2 PLACES</text>
<text x="261.2" y="260.9">0.2</text>
<text x="245.2" y="266.1">1 PLACES</text>
<text x="245.2" y="271.3">0 PLACES</text>
<text x="250.2" y="277.2">ANGULAR TOL</text>
<text x="268.7" y="277.2">3.0</text>
</g>
<g font-size="2">
<text x="279.1" y="232.9">DIMENSION UNITS</text>
<text x="301.7" y="232.9">SCALE</text>
<text x="249.8" y="235.9">GENERAL TOLERANCES</text>
<text x="251.4" y="238.4">(UNLESS SPECIFIED)</text>
<text x="279.1" y="244.2">DRWN BY</text>
<text x="301.7" y="244.2">DATE</text>
<text x="258.4" y="250.6">±</text>
<text x="268.7" y="250.6">±</text>
<text x="258.4" y="255.7">±</text>
<text x="268.7" y="255.7">±</text>
<text x="279.1" y="256">CHK'D BY</text>
<text x="301.7" y="256">DATE</text>
<text x="258.4" y="260.9">±</text>
<text x="268.7" y="260.9">±</text>
<text x="258.4" y="266.1">±</text>
<text x="268.7" y="266.1">±</text>
<text x="279.1" y="266.8">APPR BY</text>
<text x="301.7" y="266.8">DATE</text>
<text x="258.4" y="271.3">±</text>
<text x="268.7" y="271.3">±</text>
<text x="326.2" y="273.9">SERIES</text>
<text x="340.3" y="273.9">MATERIAL NUMBER</text>
<text x="380.8" y="273.9">CUSTOMER</text>
<text x="279.1" y="278.1">DRAWING SIZE</text>
<text x="296.3" y="278.6">THIRD ANGLE PROJECTION</text>
<text x="248" y="284.1">DRAFT WHERE APPLICABLE</text>
<text x="254.6" y="286.6">MUST REMAIN</text>
<text x="326.2" y="286.6">DOCUMENT NUMBER</text>
<text x="369.5" y="286.6">DOC TYPE</text>
<text x="380.8" y="286.6">DOC PART</text>
<text x="392.2" y="286.6">SHEET NUMBER</text>
<text x="243.3" y="290.7" transform="rotate(-90 243.3 290.7)">REV</text>
<text x="251.5" y="289.1">WITHIN DIMENSIONS</text>
</g>
<text font-size="1.8" x="266.4" y="277.2">±</text>
<g font-size="1.1">
<text x="5" y="293.6">FORMAT: Met-lega-master-tb-prod-A3</text>
<text x="5" y="295">REVISION: C</text>
<text x="5" y="296.4">DATE: 2017/02/06</text>
</g>
</svg>
